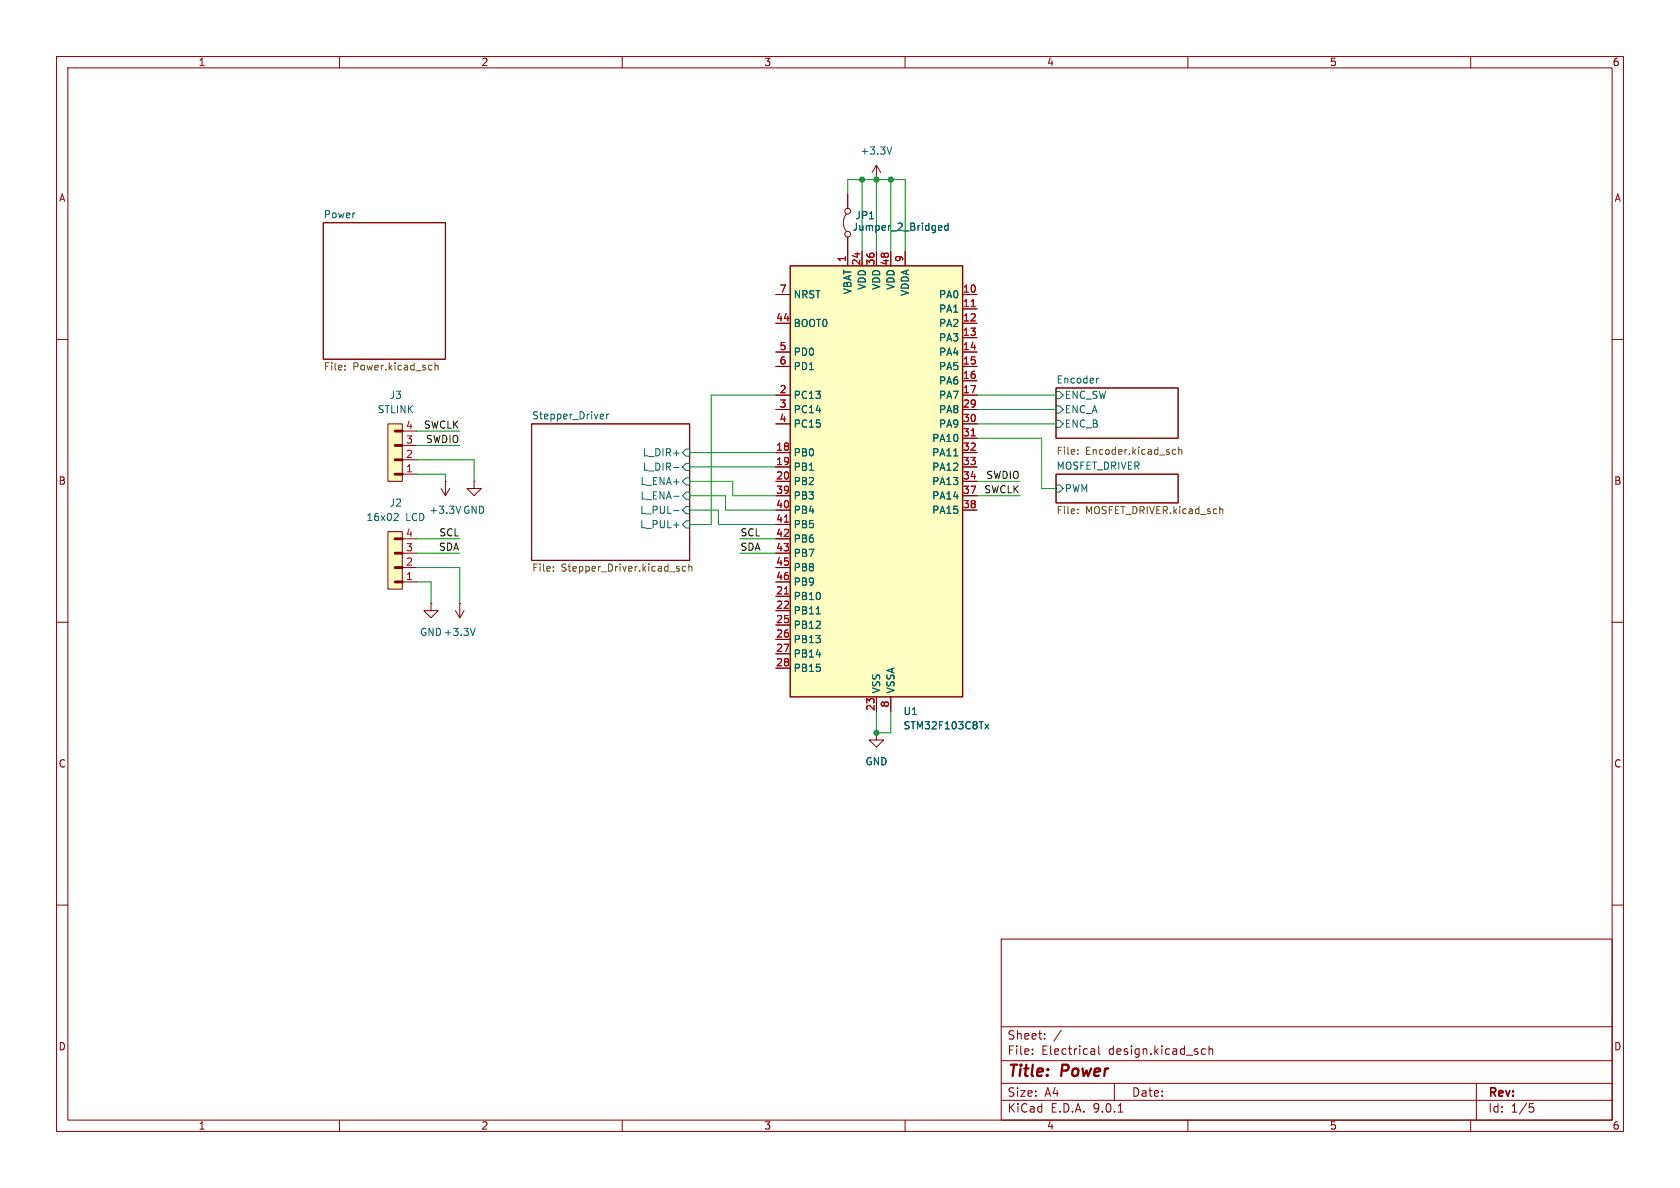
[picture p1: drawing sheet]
<svg xmlns="http://www.w3.org/2000/svg" width="297mm" height="210mm" viewBox="0 0 297 210" stroke-linecap="round" stroke-linejoin="round" font-family="sans-serif">
<g fill="none" stroke="#840000" stroke-width=".18">
<path d="M10 10h277v190h-277zM12 12h273v186h-273zM60 10v2M110 10v2M160 10v2M210 10v2M260 10v2M57.1 39.4h21.6v24.1h-21.6zM149.6 37.8a2.54 2.54 0 0 0 0 3.1M149.9 34.3v2.5M149.9 41.9v2.6M10 60h2"/>
<path d="M94 74.9h27.9v24.2h-27.9zM186.7 68.6h21.6v8.9h-21.6zM285 60h2M78 86.4l.7 1.2M78.7 85.1h.1M78.7 85.1v2.5M79.5 86.4l-.8 1.2M186.7 83.8h21.6v5.1h-21.6zM10 110h2M285 110h2M10 160h2M177 166h108v32h-108z"/>
<path d="M285 160h2M60 198v2M110 198v2M160 198v2M177 194.5h108M177 191.5h108M177 187.5h108M177 181.5h108M182.5 186.3v.1M182.5 185.5v.1M184.7 183.6v.1M184.7 182.8v.1"/>
<path d="M187.6 182.1l-1.3 2M193 185.4h.3l.2 .2v.8M193.5 186.3l-.5 .1M193.5 185.8h-.5M194.2 184.9v1.3l.3 .2M197 191.5v3M197.7 196.6h.8M210 198v2M212.5 185.5h.6M212.5 186.3h.6M213.7 185.5l.3-.1 .3 .1 .1 .9M213.7 184.9v1.5"/>
<path d="M260 198v2M261 191.5v6.5M270.4 195.1h.7M270.5 195.7h.4l.3 .3-.2 .5-.5 .1"/>
<circle cx="149.9" cy="37.3" r=".51"/>
<circle cx="149.9" cy="41.4" r=".51"/>
</g>
<g fill="none" stroke="#006464" stroke-width=".18">
<path d="M166 39.9h.3l.2 .3-.6 .1M167.6 39.9h-.4l-.2 .2 .1 .6h.5M167.6 39.4v1.3M166 40.7h.5M106.3 73.2l.4 .1v.2l-.6 .1M106.7 74l-.4 .1M107.3 73.2v.9M107.6 73.2l-.3 .3M186.7 71.8h.6l.7 .6-.7 .6h-.6zM186.7 74.3h.6l.7 .6-.7 .7h-.6zM186.7 69.2h.6l.7 .7-.7 .6h-.6zM194.2 66.9l-.3 .2"/>
<path d="M81.5 89.5l-.5 1.2M119.1 82.6h1M119.1 87.7h1M119.1 90.3h1M119.1 92.8h1M120.6 80l.7-.6h.6v1.2h-.6zM120.6 85.1l.7-.6h.6v1.2h-.6zM120.6 92.7l.7-.6h.6v1.2h-.6zM121.3 81.9h.6v1.3h-.6l-.7-.6zM121.3 87h.6v1.3h-.6l-.7-.7zM121.3 89.5h.6v1.3h-.6l-.7-.6zM186.7 85.7h.6l.7 .7-.7 .6h-.6z"/>
</g>
<g fill="none" stroke="#725600" stroke-width=".18">
<path d="M61 65.3v.1M61 64.6v.1M76.2 64.6h.2M76.4 65.3l-.2 .1M76.9 64.1v1.3M76.9 64.7l.2-.1h.3v.8M190.5 79.5v.2M207.4 79.5h.4M208.4 79.6l.2-.1h.3v.8M208.4 79v1.3M121.8 99.7v1.3M190.5 80.2v.1"/>
<path d="M190.5 90v.1M190.5 90.7v.1M207.4 80.3h.4M215.7 90h.4l.1 .8M97.8 100.8v.2M97.8 100.2v.1M119.8 100.5l.3 .1v.2l-.1 .2h-.3M119.8 100.1l.3 .1M121.2 100.2l-.3-.1-.3 .3 .2 .5h.4M121.8 100.2l.2-.1 .3 .1v.8"/>
</g>
<path d="M139.7 47h30.5v76.2h-30.5z" fill="#ffffc2"/>
<path d="M139.7 47h30.5v76.2h-30.5z" fill="none" stroke="#840000" stroke-width=".25"/>
<g fill="none" stroke="#840000" stroke-width=".18">
<path d="M154.9 31.8h.1M154.9 29.2v2.6M154.9 29.2l-.7 1.3M154.9 29.2l.8 1.3M137.2 52.1h2.5M137.2 57.2h2.5M149.9 44.5v2.5M152.4 44.5v2.5M154.9 44.5v2.5M157.5 44.5v2.5M160 44.5v2.5M170.2 52.1h2.5"/>
<path d="M170.2 57.2h2.5M170.2 54.6h2.5M170.2 59.7h2.5M137.2 62.2h2.5M137.2 64.8h2.5M137.2 69.9h2.5M137.2 72.4h2.5M137.2 74.9h2.5M170.2 62.2h2.5M170.2 64.8h2.5M170.2 69.9h2.5M170.2 72.4h2.5"/>
<path d="M170.2 74.9h2.5M170.2 67.3h2.5M170.2 77.5h2.5M137.2 80h2.5M137.2 82.6h2.5M137.2 85.1h2.5M137.2 87.6h2.5M137.2 90.2h2.5M137.2 92.7h2.5M137.2 95.3h2.5M137.2 97.8h2.5M170.2 80h2.5"/>
<path d="M170.2 82.6h2.5M170.2 85.1h2.5M170.2 87.6h2.5M170.2 90.2h2.5M137.2 100.3h2.5M137.2 102.9h2.5M137.2 105.4h2.5M137.2 108h2.5M137.2 110.5h2.5M137.2 113h2.5M137.2 115.6h2.5M137.2 118.1h2.5"/>
<path d="M154.9 129.5v1.3h1.3l-1.3 1.3-1.2-1.3h1.2M154.9 129.5h.1M154.9 123.2v2.5M157.5 123.2v2.5"/>
</g>
<path d="M171.7 54.2h.7M171.7 77.1h.7M138.7 92.3h.7M138.7 105h.7" fill="none" stroke="#a90000" stroke-width=".18"/>
<path d="M157.7 26l-.5 1.2M168.6 80.6h.7M144.3 108.5h.7M174.1 128l.7 .8M174.8 128l-.7 .8" fill="none" stroke="#006464" stroke-width=".18"/>
<path d="M68.6 74.9h2.5v10.2h-2.5z" fill="#ffffc2"/>
<path d="M68.6 74.9h2.5v10.2h-2.5zM71.1 78.7h2.6M71.1 76.2h2.6M71.1 83.8h2.6M71.1 81.3h2.6M83.8 85.1v1.3h1.3l-1.3 1.2-1.3-1.2h1.3M83.8 85.1h.1M76.2 106.7v1.3h1.3l-1.3 1.2-1.3-1.2h1.3M76.2 106.7h.1" fill="none" stroke="#840000" stroke-width=".18"/>
<path d="M69.8 78.7h1.3M69.8 76.2h1.3M69.8 83.8h1.3M69.8 81.3h1.3" fill="none" stroke="#840000" stroke-width=".3"/>
<path d="M69.8 78.7h1.3M69.8 76.2h1.3M69.8 83.8h1.3M69.8 81.3h1.3" fill="none" stroke="#840000" stroke-width=".5"/>
<path d="M68.6 94h2.5v10.1h-2.5z" fill="#ffffc2"/>
<g fill="none" stroke="#840000" stroke-width=".18">
<path d="M149.9 34.3v2.5M137.2 52.1h2.5M137.2 57.2h2.5M149.9 41.9v5.1M152.4 44.5v2.5M154.9 44.5v2.5M157.5 44.5v2.5M160 44.5v2.5M170.2 52.1h2.5M170.2 57.2h2.5M170.2 54.6h2.5M170.2 59.7h2.5"/>
<path d="M137.2 62.2h2.5M137.2 64.8h2.5M137.2 69.9h2.5M137.2 72.4h2.5M137.2 74.9h2.5M170.2 62.2h2.5M170.2 64.8h2.5M170.2 69.9h2.5M170.2 72.4h2.5M170.2 74.9h2.5M170.2 67.3h2.5M170.2 77.5h2.5"/>
<path d="M68.6 94h2.5v10.1h-2.5zM71.1 97.8h2.6M71.1 95.3h2.6M137.2 97.8h2.5M137.2 95.3h2.5M137.2 80h2.5M137.2 82.6h2.5M137.2 85.1h2.5M137.2 87.6h2.5M137.2 90.2h2.5M137.2 92.7h2.5M170.2 80h2.5"/>
<path d="M170.2 82.6h2.5M170.2 85.1h2.5M170.2 87.6h2.5M170.2 90.2h2.5M71.1 102.9h2.6M71.1 100.3h2.6M80.5 108l.8 1.2M81.3 106.7h.1M81.3 106.7v2.5M82 108l-.7 1.2M137.2 102.9h2.5M137.2 100.3h2.5"/>
<path d="M137.2 105.4h2.5M137.2 108h2.5M137.2 110.5h2.5M137.2 113h2.5M137.2 115.6h2.5M137.2 118.1h2.5M154.9 129.5h.1M154.9 123.2v2.5M157.5 123.2v2.5"/>
</g>
<path d="M69.8 97.8h1.3M69.8 95.3h1.3M69.8 102.9h1.3M69.8 100.3h1.3" fill="none" stroke="#840000" stroke-width=".3"/>
<path d="M69.8 97.8h1.3M69.8 95.3h1.3M69.8 102.9h1.3M69.8 100.3h1.3" fill="none" stroke="#840000" stroke-width=".5"/>
<path d="M166 39.9h.3l.2 .3-.6 .1M167.6 39.9h-.4l-.2 .2 .1 .6h.5M167.6 39.4v1.3M166 40.7h.5M69.9 90.7l.4 .1 .1 .3-.8 .9h.8M168.6 80.6h.7M84 111.1l-.4 1.2M144.3 108.5h.7M174.1 128l.7 .8M174.8 128l-.7 .8" fill="none" stroke="#006464" stroke-width=".18"/>
<g fill="none" stroke="#009600" stroke-width=".18">
<path d="M149.9 34.3v-2.5h10.1v12.7M152.4 31.8v12.7M154.9 31.8v12.7M157.5 31.8v12.7M73.7 76.2h7.6M73.7 78.7h7.6M137.2 69.9h-11.5v22.8h-3.8M172.7 69.9h14M172.7 77.5h11.4v8.9h2.6M172.7 72.4h14M172.7 74.9h14M73.7 97.8h7.6"/>
<path d="M73.7 95.3h7.6M73.7 83.8h5v1.3M73.7 81.3h10.1v3.8M121.9 87.6h6.4v2.6h8.9M121.9 85.1h7.6v2.5h7.7M121.9 80h15.3M121.9 82.6h15.3M121.9 90.2h5.1v2.5h10.2M130.8 97.8h6.4M130.8 95.3h6.4M172.7 87.6h7.6M172.7 85.1h7.6"/>
<path d="M73.7 100.3h7.6v6.4M73.7 102.9h2.5v3.8M154.9 125.7v3.8h2.6v-3.8"/>
</g>
<path d="M171.7 54.2h.7M171.7 77.1h.7M138.7 92.3h.7M138.7 105h.7" fill="none" stroke="#a90000" stroke-width=".18"/>
<g fill="#009600" stroke="#009600" stroke-width=".18">
<circle cx="157.5" cy="31.8" r=".46"/>
<circle cx="152.4" cy="31.8" r=".46"/>
<circle cx="154.9" cy="129.5" r=".46"/>
<circle cx="154.9" cy="31.8" r=".46"/>
</g>
<g font-size="2.8" fill="#840000">
<text x="178" y="190.9">Title:</text>
<text x="187.7" y="190.9">Power</text>
</g>
<g font-size="2.1" fill="#840000">
<text x="178" y="184">Sheet:</text>
<text x="178" y="186.7">File:</text>
<text x="184.1" y="186.7">Electrical</text>
<text x="196" y="186.7">design.kicad_sch</text>
<text x="178" y="196.9">KiCad</text>
<text x="178" y="194.1">Size:</text>
<text x="184.7" y="194.1">A4</text>
<text x="185.7" y="196.9">E.D.A.</text>
<text x="193.3" y="196.9">9.0.1</text>
<text x="200" y="194.1">Date:</text>
<text x="263" y="194.3">Rev:</text>
<text x="263" y="196.9">Id:</text>
<text x="267.1" y="196.9">1/5</text>
</g>
<g font-size="1.8" fill="#840000">
<text x="35" y="11.9">1</text>
<text x="85" y="11.9">2</text>
<text x="135" y="11.9">3</text>
<text x="185" y="11.9">4</text>
<text x="235" y="11.9">5</text>
<text x="285" y="11.9">6</text>
<text x="10.3" y="35.9">A</text>
<text x="285.3" y="35.9">A</text>
<text x="10.3" y="85.9">B</text>
<text x="285.3" y="85.9">B</text>
<text x="10.3" y="135.9">C</text>
<text x="285.3" y="135.9">C</text>
<text x="10.3" y="185.9">D</text>
<text x="285.3" y="185.9">D</text>
<text x="35" y="199.9">1</text>
<text x="85" y="199.9">2</text>
<text x="135" y="199.9">3</text>
<text x="185" y="199.9">4</text>
<text x="235" y="199.9">5</text>
<text x="285" y="199.9">6</text>
</g>
<g font-size="1.8" fill="#006464">
<text x="152" y="27.5">+3.3V</text>
<text x="57.1" y="38.7">Power</text>
<text x="150.6" y="41">Jumper_2_Bridged</text>
<text x="151.1" y="39">JP1</text>
<text x="140.2" y="52.9">NRST</text>
<text x="150.7" y="52.1" transform="rotate(-90 150.7 52.1)">VBAT</text>
<text x="153.3" y="51.3" transform="rotate(-90 153.3 51.3)">VDD</text>
<text x="155.8" y="51.3" transform="rotate(-90 155.8 51.3)">VDD</text>
<text x="158.3" y="51.3" transform="rotate(-90 158.3 51.3)">VDD</text>
<text x="160.9" y="52.4" transform="rotate(-90 160.9 52.4)">VDDA</text>
<text x="165.9" y="52.9">PA0</text>
<text x="140.2" y="58">BOOT0</text>
<text x="165.9" y="55.5">PA1</text>
<text x="165.9" y="58">PA2</text>
<text x="140.2" y="63.1">PD0</text>
<text x="140.2" y="65.6">PD1</text>
<text x="165.9" y="60.6">PA3</text>
<text x="165.9" y="63.1">PA4</text>
<text x="165.9" y="65.6">PA5</text>
<text x="68.8" y="70.7">J3</text>
<text x="140.2" y="70.7">PC13</text>
<text x="165.9" y="68.2">PA6</text>
<text x="165.9" y="70.7">PA7</text>
<text x="186.7" y="67.9">Encoder</text>
<text x="188.2" y="70.7">ENC_SW</text>
<text x="66.7" y="73.3">STLINK</text>
<text x="94" y="74.2">Stepper_Driver</text>
<text x="140.2" y="73.3">PC14</text>
<text x="140.2" y="75.8">PC15</text>
<text x="165.9" y="73.3">PA8</text>
<text x="165.9" y="75.8">PA9</text>
<text x="188.2" y="73.3">ENC_A</text>
<text x="188.2" y="75.8">ENC_B</text>
<text x="113.5" y="80.9">L_DIR+</text>
<text x="113.5" y="83.4">L_DIR-</text>
<text x="140.2" y="80.9">PB0</text>
<text x="140.2" y="83.4">PB1</text>
<text x="164.7" y="78.3">PA10</text>
<text x="164.7" y="80.9">PA11</text>
<text x="164.7" y="83.4">PA12</text>
<text x="186.7" y="83.1">MOSFET_DRIVER</text>
<text x="68.8" y="89.8">J2</text>
<text x="113.1" y="86">L_ENA+</text>
<text x="113.1" y="88.5">L_ENA-</text>
<text x="140.2" y="86">PB2</text>
<text x="140.2" y="88.5">PB3</text>
<text x="164.7" y="86">PA13</text>
<text x="164.7" y="88.5">PA14</text>
<text x="188.2" y="87.2">PWM</text>
<text x="64.7" y="92.3">16x02</text>
<text x="71.7" y="92.3">LCD</text>
<text x="75.8" y="91">+3.3V</text>
<text x="81.8" y="91">GND</text>
<text x="113.1" y="91">L_PUL-</text>
<text x="113.1" y="93.6">L_PUL+</text>
<text x="140.2" y="91">PB4</text>
<text x="140.2" y="93.6">PB5</text>
<text x="164.7" y="91">PA15</text>
<text x="140.2" y="96.1">PB6</text>
<text x="140.2" y="98.7">PB7</text>
<text x="140.2" y="101.2">PB8</text>
<text x="140.2" y="103.7">PB9</text>
<text x="140.2" y="106.3">PB10</text>
<text x="74.2" y="112.6">GND+3.3V</text>
<text x="140.2" y="108.8">PB11</text>
<text x="140.2" y="111.4">PB12</text>
<text x="140.2" y="113.9">PB13</text>
<text x="140.2" y="116.4">PB14</text>
<text x="140.2" y="119">PB15</text>
<text x="155.8" y="122.7" transform="rotate(-90 155.8 122.7)">VSS</text>
<text x="158.3" y="122.7" transform="rotate(-90 158.3 122.7)">VSSA</text>
<text x="159.6" y="126.6">U1</text>
<text x="159.6" y="129.1">STM32F103C8Tx</text>
<text x="152.9" y="135.5">GND</text>
</g>
<g font-size="1.8" fill="#a90000">
<text x="149.6" y="46.4" transform="rotate(-90 149.6 46.4)">1</text>
<text x="152.1" y="47" transform="rotate(-90 152.1 47)">24</text>
<text x="154.7" y="47" transform="rotate(-90 154.7 47)">36</text>
<text x="157.2" y="47" transform="rotate(-90 157.2 47)">48</text>
<text x="159.8" y="46.4" transform="rotate(-90 159.8 46.4)">9</text>
<text x="137.7" y="51.8">7</text>
<text x="170.1" y="51.8">10</text>
<text x="137.1" y="56.9">44</text>
<text x="170.1" y="54.4">11</text>
<text x="170.1" y="56.9">12</text>
<text x="170.1" y="59.4">13</text>
<text x="137.7" y="62">5</text>
<text x="137.7" y="64.5">6</text>
<text x="170.1" y="62">14</text>
<text x="170.1" y="64.5">15</text>
<text x="137.7" y="69.6">2</text>
<text x="170.1" y="67.1">16</text>
<text x="170.1" y="69.6">17</text>
<text x="71.7" y="75.9">4</text>
<text x="137.7" y="72.1">3</text>
<text x="137.7" y="74.7">4</text>
<text x="170.1" y="72.1">29</text>
<text x="170.1" y="74.7">30</text>
<text x="170.1" y="77.2">31</text>
<text x="71.7" y="83.6">1</text>
<text x="71.7" y="81">2</text>
<text x="71.7" y="78.5">3</text>
<text x="137.1" y="79.8">18</text>
<text x="137.1" y="82.3">19</text>
<text x="170.1" y="79.8">32</text>
<text x="170.1" y="82.3">33</text>
<text x="137.1" y="84.8">20</text>
<text x="137.1" y="87.4">39</text>
<text x="137.1" y="89.9">40</text>
<text x="170.1" y="84.8">34</text>
<text x="170.1" y="87.4">37</text>
<text x="170.1" y="89.9">38</text>
<text x="71.7" y="95">4</text>
<text x="137.1" y="92.5">41</text>
<text x="137.1" y="95">42</text>
<text x="71.7" y="100.1">2</text>
<text x="71.7" y="97.5">3</text>
<text x="137.1" y="97.5">43</text>
<text x="137.1" y="100.1">45</text>
<text x="71.7" y="102.6">1</text>
<text x="137.1" y="102.6">46</text>
<text x="137.1" y="105.2">21</text>
<text x="137.1" y="107.7">22</text>
<text x="137.1" y="110.2">25</text>
<text x="137.1" y="112.8">26</text>
<text x="137.1" y="115.3">27</text>
<text x="137.1" y="117.9">28</text>
<text x="154.7" y="125.8" transform="rotate(-90 154.7 125.8)">23</text>
<text x="157.2" y="125.2" transform="rotate(-90 157.2 125.2)">8</text>
</g>
<g font-size="1.8" fill="#725600">
<text x="57.1" y="65.8">File:</text>
<text x="62.4" y="65.8">Power.kicad_sch</text>
<text x="186.7" y="80.7">File:</text>
<text x="191.9" y="80.7">Encoder.kicad_sch</text>
<text x="186.7" y="91.2">File:</text>
<text x="191.9" y="91.2">MOSFET_DRIVER.kicad_sch</text>
<text x="94" y="101.4">File:</text>
<text x="99.2" y="101.4">Stepper_Driver.kicad_sch</text>
</g>
<g font-size="1.8" fill="#0f0f0f">
<text x="74.8" y="75.9">SWCLK</text>
<text x="75.2" y="78.4">SWDIO</text>
<text x="173.9" y="87.3">SWCLK</text>
<text x="174.3" y="84.7">SWDIO</text>
<text x="77.6" y="94.9">SCL</text>
<text x="130.8" y="94.9">SCL</text>
<text x="77.5" y="97.4">SDA</text>
<text x="130.8" y="97.4">SDA</text>
</g>
</svg>
